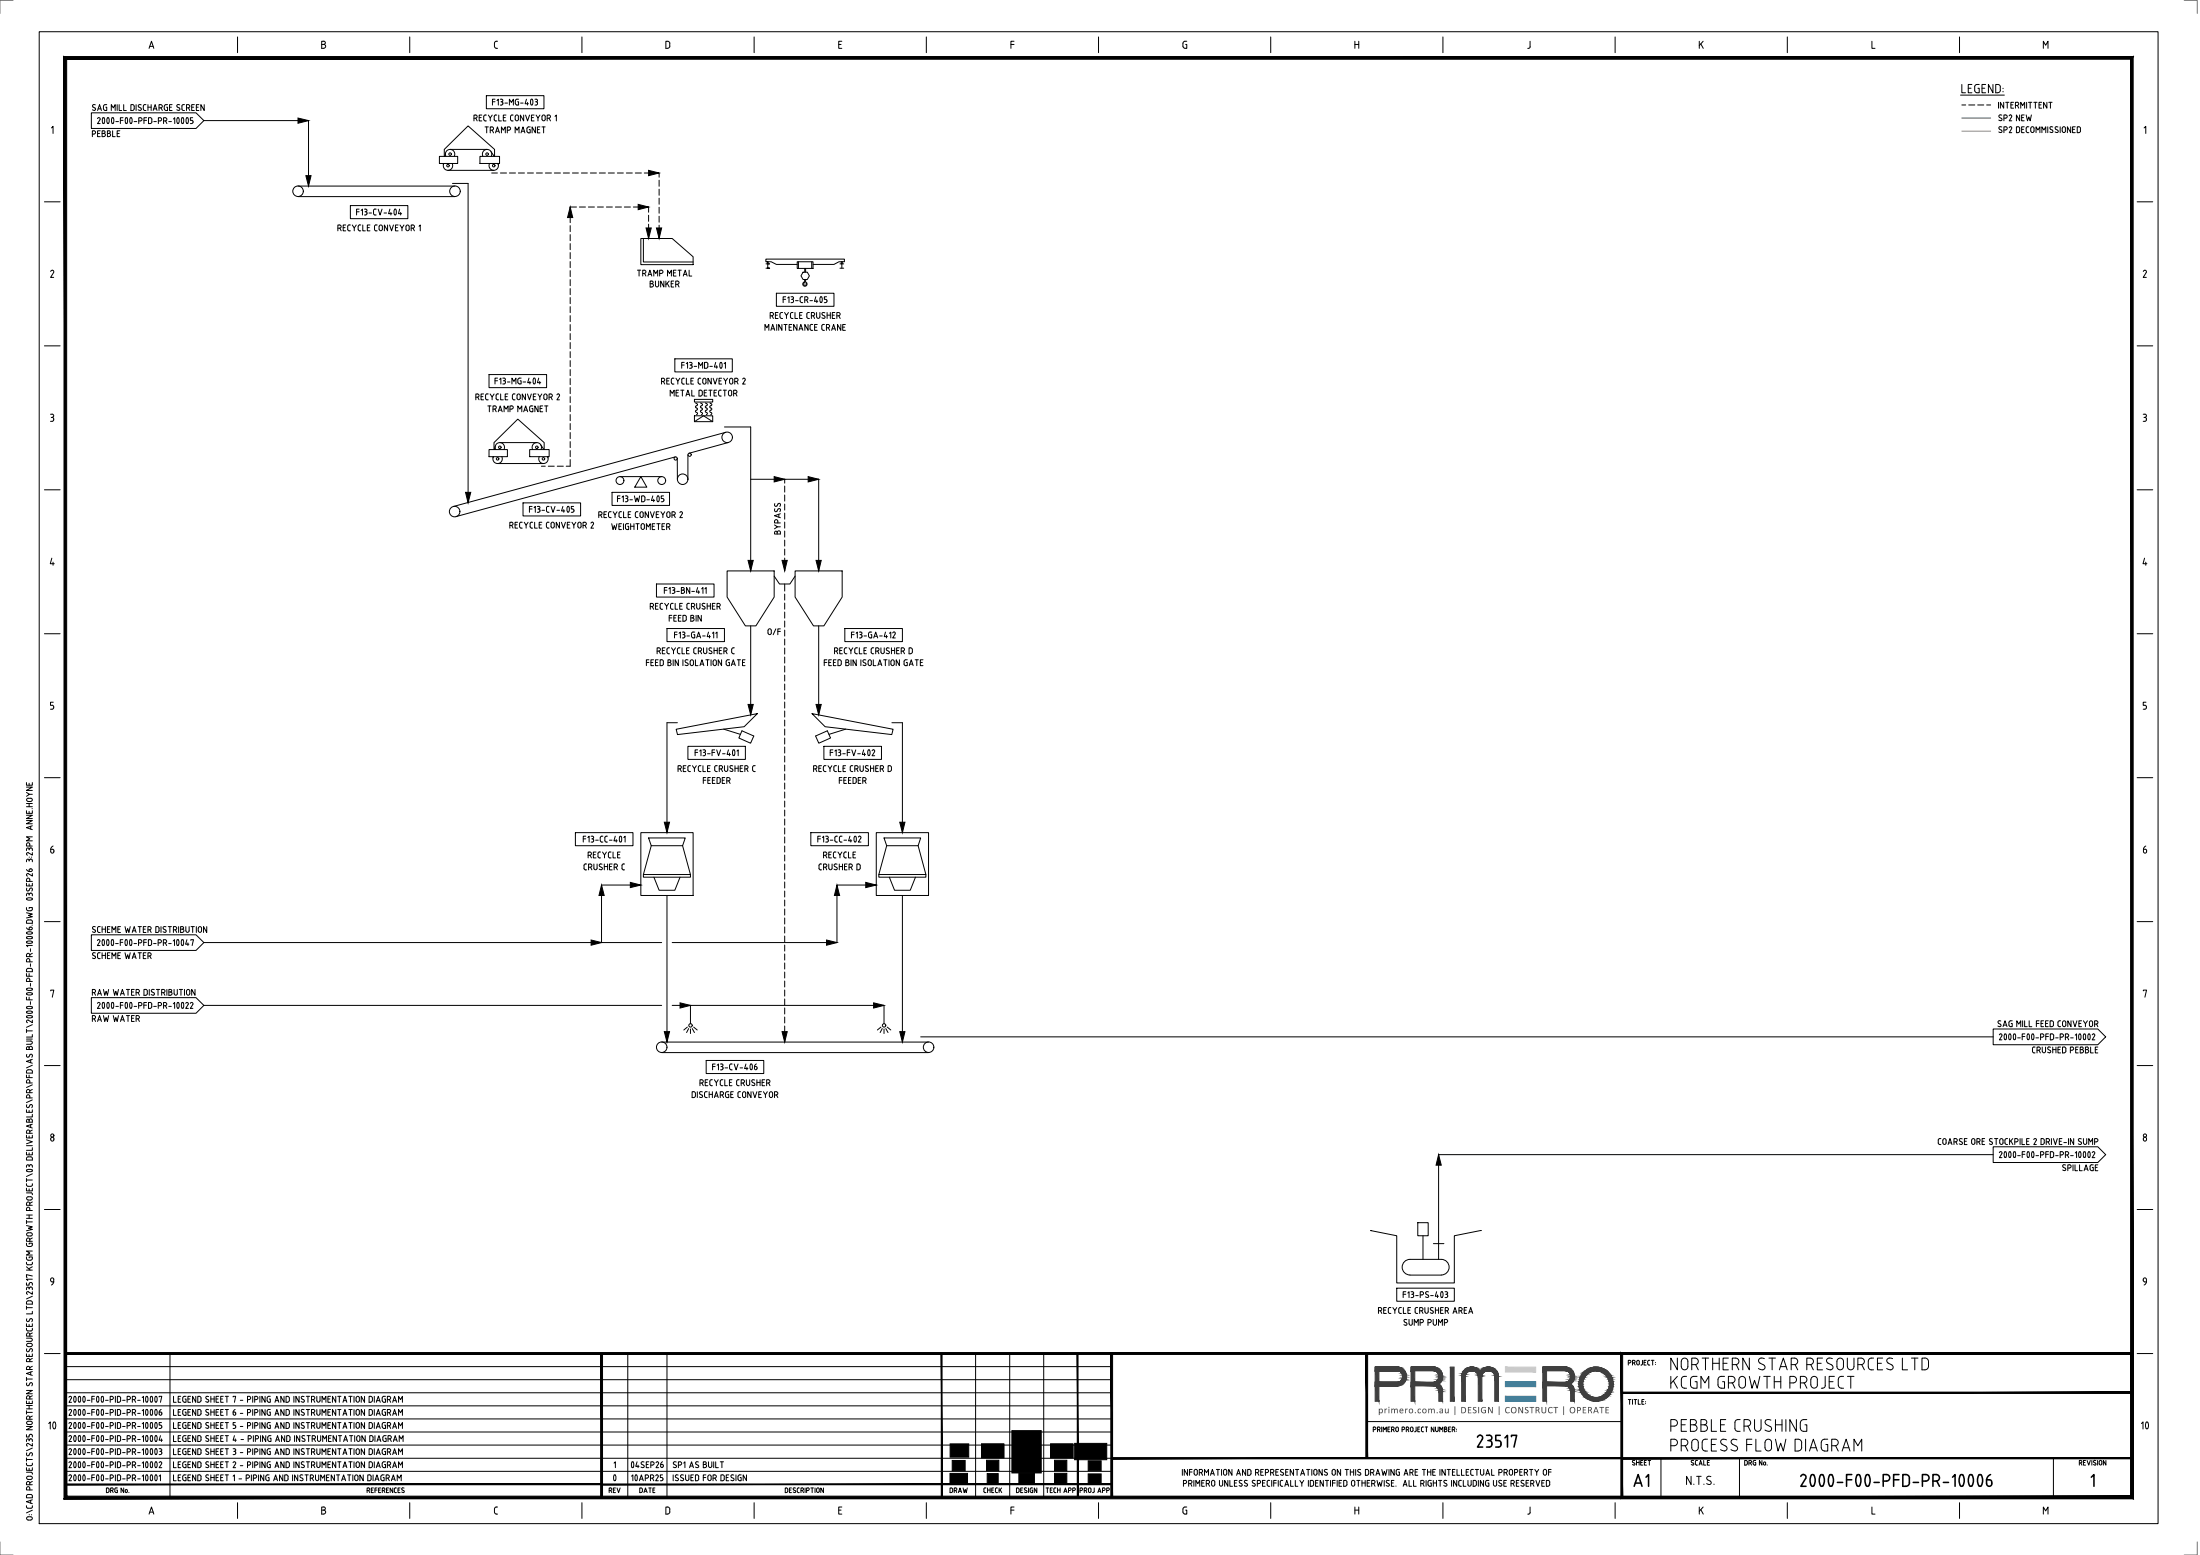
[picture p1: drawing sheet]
<svg xmlns="http://www.w3.org/2000/svg" width="841mm" height="594mm" viewBox="0 0 841 594" stroke-linecap="round" stroke-linejoin="round" font-family="sans-serif">
<g fill="none" stroke="#000" stroke-width=".38">
<path d="M15 12.1h810v570h-810zM185.9 36.5h22v5h-22zM749.5 36.3h16.7M34.9 43.1h40l3 3-3 3h-40zM77.9 46.1h40v25M168 59.7h7v2.8h-7zM169.8 59.7v-2.6l9.1-9 10.2 9v2.6M170.3 58.5l-.3 1.2M170.5 59.7a1.8 1.8 0 0 1 1.6-2.6 1.8 1.8 0 0 1 1.6 2.6M172 57.1h14.2M183.5 59.7h7.5v2.8h-7.5zM184.6 59.7a1.8 1.8 0 0 1 1.6-2.6 1.8 1.8 0 0 1 1.6 2.6"/>
<path d="M187.7 57.9l1.2 1.8M750 40.1h1.5M752.6 40.1h2.3M756 40.1h2.4M759.5 40.1h1.5M113.9 75.1h60M113.9 71.1h60M133.9 78.5h22v5h-22zM169.5 62.5v.4M169.7 62.4a1.8 1.8 0 0 0 1.6 2.7 1.8 1.8 0 0 0 1.5-2.7M171.2 65.1h17.5M173 70.1h5.9v122"/>
<path d="M187.2 62.4a1.8 1.8 0 0 0 1.5 2.7 1.8 1.8 0 0 0 1.6-2.7M188 66.1h2.2M190.4 62.5l.1 .4M191.3 66.1h2.3M194.7 66.1h2.4M198.2 66.1h2.3M201.6 66.1h2.3M205.1 66.1h2.2M208.5 66.1h2.3M211.9 66.1h2.3M215.3 66.1h2.4M218.8 66.1h2.3"/>
<path d="M220.4 79.1h-2.4v2.5M221.5 79.1h2.3M222.2 66.1h2.3M224.9 79.1h2.3M225.7 66.1h2.3M228.4 79.1h2.3M229.1 66.1h2.3M231.8 79.1h2.3M232.5 66.1h2.4M235.2 79.1h2.4M236 66.1h2.3M238.7 79.1h2.3"/>
<path d="M239.4 66.1h2.3M242.1 79.1h2.3M242.9 66.1h2.3M245.6 79.1h2.3v2M246.3 66.1h2.3M249.7 66.1h2.3v1.6M252 68.8v2.4M252 72.3v2.3M252 75.7v2.3M252 79.2v2.3M218 82.7v2.4M218 86.2v2.3"/>
<path d="M218 89.6v2.4M218 93.1v2.3M218 96.5v2.3M218 99.9v2.3M245 91.1h12l8 7v3h-20zM246 91.1v9h19M247.9 82.2v2.4M247.9 85.7v2.3M247.9 89.1v2M252 82.6v2.3M252 86v2.4M252 89.5v1.6"/>
<path d="M218 103.4v2.3M218 106.8v2.3M218 110.3v2.3M218 113.7v2.3M218 117.2v2.2M292.8 100.8h1.4h-.7v1.7h.7h-1.4M293.3 100h.4v.8h-.4zM296.8 112h22v5h-22zM304.8 100h6v2.5h-6zM304.8 101h-8l-2-1h-2v-1h30v1h-2.1l-1.9 1h-8M305.2 100v2.5M307 104h1.6l.8 1.4-.8 1.4h-1.6l-.8-1.4z"/>
<path d="M307.3 107.8a.83 .83 0 0 0-.3 1.2 .83 .83 0 0 0 1.2 .2 .83 .83 0 0 0 .1-1.2M307.6 102.5v1.5M307.6 107.2v-.4h.4v.6M307.7 107.2l-.4 .7M308 102.5v1.5M308 107.4l-.2 .4a.57 .57 0 0 0-.7 .5 .57 .57 0 0 0 .6 .6 .57 .57 0 0 0 .5-.7M308.4 108l-.2 .2M310.3 100v2.5M321.1 100.8h1.4M321.1 102.5h1.4M321.6 100h.4v.8h-.4zM321.8 100.8v1.7"/>
<path d="M218 120.6v2.3M218 124v2.3M218 127.4v2.4M218 130.9v2.3M218 134.3v2.3M218 137.8v2.3M258 137.1h22v5h-22zM186.9 143.1h22.1v5h-22.1zM218 141.2v2.3M218 144.6v2.4M218 148.1v2.3M218 151.5v2.3"/>
<path d="M218 155v2.2M218 158.4v2.3M265.5 158.8h7v2.3h-7zM265.5 152.6h7v1h-7zM266 153.9a.62 .62 0 0 1 .5 .5 .62 .62 0 0 1-.2 .6l-.4 .2v.4a.65 .65 0 0 1 .8 .7 .65 .65 0 0 1-.8 .6v.4l.4 .2M266.3 157.6l.4 .4-.4 .4M267.9 153.9a.62 .62 0 0 1 .5 .5 .62 .62 0 0 1-.2 .6l-.4 .2v.4a.65 .65 0 0 1 .8 .7 .65 .65 0 0 1-.8 .6v.4l.4 .2M268.2 157.6l.4 .4-.4 .4M269.7 153.9a.62 .62 0 0 1 .6 .5 .62 .62 0 0 1-.3 .6l-.3 .2v.4a.65 .65 0 0 1 .7 .7 .65 .65 0 0 1-.7 .6v.4l.3 .2M270 157.6l.4 .4-.4 .4M271.4 153.9a.62 .62 0 0 1 .6 .5 .62 .62 0 0 1-.3 .6l-.3 .2v.4a.65 .65 0 0 1 .7 .7 .65 .65 0 0 1-.7 .6v.4l.3 .2M271.7 157.6l.4 .4-.4 .4"/>
<path d="M186.9 171.8h7.1v2.7h-7.1zM188.6 174.5l-.1 .4M188.6 174.4a1.8 1.8 0 0 0 1.6 2.7 1.8 1.8 0 0 0 1.6-2.7M188.8 171.8v-2.7l9.2-9 10 9v2.7M189.3 170.5l-.3 1.3M189.5 171.7a1.8 1.8 0 0 1 1.6-2.6 1.8 1.8 0 0 1 1.6 2.6M190.2 177.1h17.5M191.1 169.1h14.1M202.5 171.8h7.4v2.7h-7.4zM203.6 171.7a1.8 1.8 0 0 1 1.6-2.6 1.8 1.8 0 0 1 1.6 2.6M206.2 174.4a1.8 1.8 0 0 0 1.6 2.7 1.8 1.8 0 0 0 1.5-2.7M206.7 169.9l1.2 1.9"/>
<path d="M207 178.1h1.4M209.4 174.5l.1 .4M209.6 178.1h2.3M213 178.1h2.3M218 175.6v2.5h-1.5M218 161.8v2.3M218 165.2v2.4M218 168.7v2.3M218 172.1v2.4M258.1 174.6l-83.8 22.8M258.9 175.1l.1 8M263 173.8v9.3"/>
<path d="M265.5 161.1l3.4-2.3 3.6 2.3M276.9 163.1h10.1v55M277.5 165.2l-104.2 28.3M278.5 169.1l-15.1 4.1M199.9 192.1h22.1v5h-22.1zM234 188.1h21.9v5h-21.9zM237 182.1h15.9M245 182.1l2.3 4h-4.6zM287 183.1h26v35M300 183.1v1.5M300 185.7v2.3M300 189.1v2.3"/>
<path d="M300 192.6v2.3M300 196v2.3M300 199.4v2.4M278 218.1h18v10l-7 11h-4.1l-6.9-11zM300 202.9v2.3M300 206.3v2.3M300 209.8v2.3M300 213.2v2.3M300 216.6v1.5M304 218.1h17.9v10l-6.9 11h-4l-7-11zM251 223.1h22v5h-22zM287 239.1v34"/>
<path d="M296 220.1l2 3h4l2-3M300 223.1v2.7M300 227v2.2M300 230.4v2.3M300 233.8v2.3M300 237.3v2.3M313 239.1v34M255 240.1h21.9v5h-21.9zM300 240.7v2.3M300 244.2v2.2M300 247.6v2.3M300 251v2.3"/>
<path d="M300 254.4v2.4M300 257.9v2.3M323 240.1h22v5h-22zM258.5 278.6l31-6-5 5-25.5 3zM259 276.1h-4v42M276.6 278.6l6.4 2M283.6 279.2l4.6 2-1.3 2.7-4.5-1.9zM300 261.3v2.3M300 264.8v2.3M300 268.2v2.3M300 271.6v2.4M300 275.1v2.3"/>
<path d="M300 278.5v2.4M310.4 272.6l31 6-.5 2-25.5-3zM323.3 278.6l-6.4 2M341 276.1h4v42M263 285.1h21.9v5h-21.9zM300 282v2.3M300 285.4v2.3M300 288.9v2.2M300 292.3v2.3M300 295.7v2.3M300 299.1v2.4M311.8 281.2l4.5-2 1.2 2.8-4.5 1.9z"/>
<path d="M315 285.1h22v5h-22zM220 318.1h22v5h-22zM245 318.1h20v24h-20zM300 302.6v2.3M300 306v2.3M300 309.5v2.3M300 312.9v2.3M300 316.3v2.4M300 319.8v2.3M310 318.1h22v5h-22zM335 318.1h20v24h-20zM245 338.1h-15v22"/>
<path d="M246 334.1v1h17.9v-1M247.9 320.1h14.1l-1.1 3h-11.9zM249 323.1l-3 11h17.9l-3-11M250 335.1l2 5h6l2-5M300 323.2v2.3M300 326.7v2.2M300 330.1v2.3M300 333.5v2.3M300 336.9v2.4M335 338.1h-15v22h-63M336 334.1v1h17.9v-1M337.9 320.1h14.1l-1 3h-12z"/>
<path d="M339 323.1l-3 11h17.9l-2.9-11M340 335.1l2 5h6l2-5M34.9 357.1h40l3 3-3 3h-40zM255 342.1v56M300 340.4v2.3M300 343.8v2.3M300 347.3v2.3M300 350.7v2.3M300 354.1v2.4M300 357.6v2.3M345 342.1v56M77.9 360.1h175"/>
<path d="M300 361v2.4M300 364.5v2.3M300 367.9v2.3M300 371.4v2.2M300 374.8v2.3M300 378.2v2.3M34.9 381.1h40l3 3-3 3h-40zM77.9 384.1h175M252.9 398.1h102.1M257 384.1h80.9v7M262.8 392.4l-1.4 1.1M263.3 393l-.8 1.5"/>
<path d="M263.9 384.1v7M263.9 393.1v1.8M264.6 393l.9 1.5M265.2 392.4l1.3 1.1M300 381.6v2.4M300 385.1v2.3M300 388.5v2.3M300 392v2.3M300 395.4v2.7M336.8 392.4l-1.4 1.1M337.3 393l-.8 1.5M337.9 393.1v1.8"/>
<path d="M338.6 393l.9 1.5M339.2 392.4l1.3 1.1M352 396.1h410M762 393.1h40l3 3-3 3h-40zM252.9 402.1h102.1M270 405.1h22v5h-22zM762 438.1h40l3 3-3 3h-40zM762 441.1h-212v40M524 470.1l10 2v18h22v-18l10-2M542 467.1h4v5h-4zM544 472.1v9M548 475.1h4"/>
<path d="M534 492.1h22v5h-22zM537.1 481.8l1.9-.7h12a3 3 0 0 1 3 3 3 3 0 0 1-3 3h-12a2.98 2.98 0 0 1-2.8-2 2.98 2.98 0 0 1 .9-3.3z"/>
<circle cx="172.1" cy="58.9" r=".49"/>
<circle cx="186.2" cy="58.9" r=".49"/>
<circle cx="113.9" cy="73.1" r="2.01"/>
<circle cx="171.3" cy="63.3" r=".49"/>
<circle cx="173.9" cy="73.1" r="2.01"/>
<circle cx="188.7" cy="63.3" r=".49"/>
<circle cx="190.2" cy="175.3" r=".49"/>
<circle cx="191.1" cy="170.9" r=".49"/>
<circle cx="205.2" cy="170.9" r=".49"/>
<circle cx="207.8" cy="175.3" r=".49"/>
<circle cx="258.3" cy="175.2" r=".61"/>
<circle cx="263.6" cy="173.7" r=".61"/>
<circle cx="278" cy="167.1" r="2.01"/>
<circle cx="173.8" cy="195.4" r="2.01"/>
<circle cx="237" cy="183.6" r="1.5"/>
<circle cx="253" cy="183.6" r="1.5"/>
<circle cx="261" cy="183.1" r="2.01"/>
<circle cx="264" cy="391.7" r=".66"/>
<circle cx="338" cy="391.7" r=".66"/>
<circle cx="253" cy="400.1" r="2.01"/>
<circle cx="355" cy="400.1" r="2.01"/>
</g>
<g fill="#000" stroke="#000" stroke-width=".38">
<path d="M113.9 45.1l4 1-4 1zM116.9 67.1h2l-1 4zM218 79.1l.9 4h-1.9zM244 78.1l3.9 1-3.9 1zM247.9 65.1l4.1 1-4.1 1zM247 87.1h2l-1.1 4zM251 87.1h1.9l-.9 4zM178 188.1h2l-1.1 4zM296 182.1l4 1-4 1zM308.9 182.1l4.1 1-4.1 1zM286 214.1h2l-1 4zM299 214.1h1.9l-.9 4z"/>
<path d="M312 214.1h1.9l-.9 4zM286 269.1h2l-1 4zM312 269.1h1.9l-.9 4zM254 314.1h1.9l-.9 4zM344 314.1h1.9l-.9 4zM230 338.1l1 4h-2zM241 337.1l4 1-4 1zM320 338.1l1 4h-2zM331 337.1l4 1-4 1zM226 359.1l4 1-4 1zM316 359.1l4 1-4 1zM254 394.1h1.9l-.9 4z"/>
<path d="M260 383.1l3.9 1-3.9 1zM299 394.1h1.9l-.9 4zM334 383.1l3.9 1-3.9 1zM344 394.1h1.9l-.9 4zM550 441.1l1 4h-2z"/>
</g>
<g fill="#000">
<circle cx="524" cy="470.1" r=".19"/>
<circle cx="566" cy="470.1" r=".19"/>
</g>
<path d="M750 45.1h11" fill="none" stroke="#00954a" stroke-width=".38"/>
<path d="M750 50.1h11" fill="none" stroke="#ff7f00" stroke-width=".38"/>
<g fill="#3f3f3f" stroke="#3f3f3f" stroke-width=".38">
<path d="M568.5 522.3h1z"/>
<path d="M609.1 522.4h2.1z"/>
<path d="M608.1 535.1h4l-.9 .2z"/>
<path d="M525.7 522.3h9.2zM525.7 522.3h9.2z"/>
<path d="M525.7 522.3l9.8 .2zM525.7 522.3l9.8 .2z"/>
<path d="M525.7 522.5l10.4 .3-.6-.3zM525.7 522.5l10.4 .3h-10.4z"/>
<path d="M525.7 522.8l10.9 .4-.5-.4zM525.7 522.8l10.9 .4h-10.9z"/>
<path d="M525.7 523.2l11.3 .5-.4-.5zM525.7 523.2l11.3 .5h-11.3z"/>
<path d="M525.7 523.7h11.3zM525.7 523.7h11.3z"/>
<path d="M534.3 523.7h2.7zM534.3 523.7h2.7z"/>
<path d="M534.6 523.7l2.4 .1zM534.6 523.7l2.4 .1z"/>
<path d="M535 523.8l2.2 .2zM535 523.8l2.2 .2z"/>
<path d="M535.3 524l2 .3-.1-.3zM535.3 524l2 .3h-1.7zM535.6 524.3h1.7zM535.6 524.3h1.7z"/>
<path d="M535.6 524.3l1.8 .3-.1-.3zM535.6 524.3l1.8 .3h-1.6z"/>
<path d="M535.8 524.6l1.7 .3-.1-.3zM535.8 524.6l1.7 .3h-1.5z"/>
<path d="M536 524.9h1.5zM536 524.9h1.5z"/>
<path d="M536 524.9l1.6 .4-.1-.4zM536 524.9l1.6 .4h-1.4z"/>
<path d="M536.2 525.3l1.4 .2v-.2zM536.2 525.3l1.4 .2h-1.4z"/>
<path d="M536.2 525.5l1.4 .2zM536.2 525.5l1.4 .2z"/>
<path d="M536.2 525.7l1.4 .3v-.3zM536.2 525.7l1.4 .3h-1.4z"/>
<path d="M536.2 526l1.4 .2zM536.2 526l1.4 .2z"/>
<path d="M536.2 526.2l1.4 .3v-.3zM536.2 526.2l1.4 .3h-1.4z"/>
<path d="M536.2 526.5l1.3 .4 .1-.4zM536.2 526.5l1.3 .4h-1.5zM536 526.9h1.5zM536 526.9h1.5z"/>
<path d="M536 526.9l1.4 .3 .1-.3zM536 526.9l1.4 .3h-1.6z"/>
<path d="M535.8 527.2l1.5 .3 .1-.3zM535.8 527.2l1.5 .3h-1.7zM535.6 527.5h1.7zM535.6 527.5h1.7z"/>
<path d="M535.6 527.5l1.6 .2 .1-.2zM535.3 527.7l.3-.2 1.6 .2z"/>
<path d="M535.3 527.7l1.7 .2 .2-.2zM535 527.9l.3-.2 1.7 .2z"/>
<path d="M535 527.9h2zM534.6 528h2.4z"/>
<path d="M534.6 528h2.4zM534.3 528h2.7z"/>
<path d="M525.7 523.7l1.4 4.3v-4.3zM525.7 523.7l1.4 4.3h-1.4z"/>
<path d="M525.7 528h11.3zM525.7 528h11.3z"/>
<path d="M525.7 528l10.9 .5 .4-.5zM525.7 528l10.9 .5h-10.9z"/>
<path d="M525.7 528.5l10.4 .4 .5-.4zM525.7 528.5l10.4 .4h-10.4z"/>
<path d="M525.7 528.9l9.8 .3 .6-.3zM525.7 528.9l9.8 .3h-9.8z"/>
<path d="M525.7 529.2h9.8zM525.7 529.2l9.2 .2z"/>
<path d="M525.7 529.4h9.2zM525.7 529.4l8.6 .1z"/>
<path d="M525.7 529.5l1.4 5.9v-5.9zM525.7 529.5l1.4 5.9h-1.4z"/>
<path d="M539.4 522.3h9.4zM539.4 522.3h9.4z"/>
<path d="M539.4 522.3l10 .2-.6-.2zM539.4 522.3l10 .2h-10z"/>
<path d="M539.4 522.5l10.6 .3-.6-.3zM539.4 522.5l10.6 .3h-10.6z"/>
<path d="M539.4 522.8l11.1 .5-.5-.5zM539.4 522.8l11.1 .5h-11.1z"/>
<path d="M539.4 523.3l11.4 .4-.3-.4zM539.4 523.3l11.4 .4h-11.4z"/>
<path d="M548.1 523.7h2.7zM548.1 523.7h2.7z"/>
<path d="M548.5 523.7l2.4 .1zM548.5 523.7l2.4 .1z"/>
<path d="M548.7 523.8h2.2zM548.7 523.8h2.2z"/>
<path d="M548.8 523.8l2.2 .2zM548.8 523.8l2.2 .2z"/>
<path d="M549.1 524l2 .3-.1-.3zM549.1 524l2 .3h-1.7z"/>
<path d="M549.4 524.3l1.8 .1zM549.4 524.3l1.8 .1z"/>
<path d="M549.5 524.4l1.7 .2zM549.5 524.4l1.7 .2z"/>
<path d="M549.7 524.6l1.6 .3-.1-.3zM549.7 524.6l1.6 .3h-1.5z"/>
<path d="M549.8 524.9l1.6 .2zM549.8 524.9l1.6 .2z"/>
<path d="M549.9 525.1l1.5 .2v-.2zM549.9 525.1l1.5 .2h-1.4z"/>
<path d="M550 525.3l1.5 .4-.1-.4zM550 525.3l1.5 .4h-1.5z"/>
<path d="M550 525.7l1.5 .1zM550 525.7l1.5 .1z"/>
<path d="M550 525.8l1.4 .2 .1-.2zM550 525.8l1.4 .2h-1.4z"/>
<path d="M550 526l1.4 .4v-.4zM550 526l1.4 .4h-1.4z"/>
<path d="M550 526.4l1.4 .1zM550 526.4l1.4 .1z"/>
<path d="M550 526.5l1.3 .4 .1-.4zM550 526.5l1.3 .4h-1.5z"/>
<path d="M549.8 526.9l1.5 .2v-.2zM549.8 526.9l1.5 .2h-1.6z"/>
<path d="M549.7 527.1h1.6zM549.7 527.1l1.5 .1z"/>
<path d="M549.7 527.2l1.4 .3 .1-.3zM549.7 527.2l1.4 .3h-1.7z"/>
<path d="M549.4 527.5l1.6 .2 .1-.2zM549.1 527.7l.3-.2 1.6 .2z"/>
<path d="M549.1 527.7h1.9zM549.1 527.7h1.9z"/>
<path d="M549.1 527.7h1.9zM548.8 527.9h2.1z"/>
<path d="M548.8 527.9h2.1zM548.5 528h2.3z"/>
<path d="M548.5 528h2.3zM548.1 528h2.7z"/>
<path d="M539.4 523.7l1.5 4.3v-4.3zM539.4 523.7l1.5 4.3h-1.5z"/>
<path d="M539.4 528l11.2 .3 .2-.3zM539.4 528l11.2 .3h-11.2z"/>
<path d="M539.4 528.3l10.7 .5 .5-.5zM539.4 528.3l10.7 .5h-10.7z"/>
<path d="M539.4 528.8l11.2 .4-.5-.4zM539.4 528.8l11.2 .4h-11.2z"/>
<path d="M539.4 529.2l11.4 .3-.2-.3zM539.4 529.2l11.4 .3h-11.4z"/>
<path d="M548.1 529.5h2.7zM548.1 529.5h2.7z"/>
<path d="M548.4 529.5l2.5 .1zM548.4 529.5l2.5 .1z"/>
<path d="M548.8 529.6l2.2 .1zM548.8 529.6l2.2 .1z"/>
<path d="M549 529.7l2 .1zM549 529.7l2 .1z"/>
<path d="M549.1 529.8l2 .2-.1-.2zM549.1 529.8l2 .2z"/>
<path d="M549.4 530l1.8 .2-.1-.2zM549.4 530l1.8 .2h-1.6z"/>
<path d="M549.6 530.2l1.6 .1zM549.6 530.2l1.6 .1z"/>
<path d="M549.7 530.3l1.6 .2-.1-.2zM549.7 530.3l1.6 .2h-1.5z"/>
<path d="M549.8 530.5l1.6 .4-.1-.4zM549.8 530.5l1.6 .4h-1.5z"/>
<path d="M549.9 530.9l1.5 .1zM549.9 530.9l1.5 .1z"/>
<path d="M550 531l1.4 .3v-.3zM550 531l1.4 .3h-1.4z"/>
<path d="M550 531.3l1.5 .3-.1-.3zM550 531.3l1.5 .3h-1.5z"/>
<path d="M550 531.6l1.5 3.8v-3.8zM550 531.6l1.5 3.8h-1.5z"/>
<path d="M539.4 529.5l1.5 5.9v-5.9zM539.4 529.5l1.5 5.9h-1.5z"/>
<path d="M554.4 522.3l1.5 13.1v-13.1zM554.4 522.3l1.5 13.1h-1.5z"/>
<path d="M562.7 522.3h.4zM562.1 522.3h1z"/>
<path d="M562.1 522.3h1.2zM562 522.3h1.3z"/>
<path d="M568.5 522.3h1.1zM568.3 522.3h1.3z"/>
<path d="M562 522.3l1.7 .1zM561.6 522.4h2.1z"/>
<path d="M568.3 522.3l1.8 .1zM567.9 522.4h2.2z"/>
<path d="M567.9 522.4h2.3zM567.7 522.4h2.5z"/>
<path d="M561.6 522.4h2.3zM561.4 522.4h2.5z"/>
<path d="M561.4 522.4l2.9 .2zM561 522.6h3.3z"/>
<path d="M567.7 522.4l2.9 .2zM567.4 522.6h3.2z"/>
<path d="M567.4 522.6l3.3 .1zM567.2 522.7h3.5z"/>
<path d="M561 522.6l3.4 .1zM560.9 522.7h3.5z"/>
<path d="M567.2 522.7l4 .2zM566.8 522.9l.4-.2 4 .2z"/>
<path d="M560.9 522.7l3.9 .2zM560.5 522.9l.4-.2 3.9 .2z"/>
<path d="M566.8 522.9l4.4 .1zM566.7 523h4.5z"/>
<path d="M560.5 522.9l4.4 .1zM560.5 522.9l4.4 .1z"/>
<path d="M560.4 523l4.9 .3-.4-.3zM560 523.3l.4-.3 4.9 .3z"/>
<path d="M566.7 523l4.9 .3-.4-.3zM566.3 523.3l.4-.3 4.9 .3z"/>
<path d="M566.3 523.3h5.4zM566.2 523.3h5.5z"/>
<path d="M560 523.3h5.4zM560 523.3h5.4z"/>
<path d="M566.2 523.3l5.9 .4-.4-.4zM566.2 523.3l5.9 .4h-6.2z"/>
<path d="M559.9 523.3l5.8 .4-.3-.4zM559.9 523.3l5.8 .4h-6.1z"/>
<path d="M565.9 523.7h6.2zM565.9 523.7h6.2z"/>
<path d="M559.6 523.7h6.1zM559.6 523.7h6.1z"/>
<path d="M569.2 523.7l2.9 .1zM569.2 523.7l2.9 .1z"/>
<path d="M565.9 523.7h2.8zM565.9 523.7l2.4 .1z"/>
<path d="M562.9 523.7l2.9 .1zM562.9 523.7l2.9 .1z"/>
<path d="M559.6 523.7h2.8zM559.5 523.8h2.5z"/>
<path d="M565.8 523.8h2.5zM565.8 523.8h2.5z"/>
<path d="M563.3 523.8h2.5zM563.3 523.8h2.5z"/>
<path d="M569.6 523.8l2.6 .1zM569.6 523.8l2.6 .1z"/>
<path d="M563.3 523.8h5zM563.3 523.8l4.6 .1z"/>
<path d="M559.5 523.8h2.5zM559.5 523.8l2.1 .1z"/>
<path d="M570.1 523.9l2.3 .2-.2-.2zM570.1 523.9l2.3 .2z"/>
<path d="M563.8 523.9l3.7 .2 .4-.2zM563.8 523.9l3.7 .2z"/>
<path d="M559.4 523.9l1.8 .2 .4-.2zM559.4 523.9l1.8 .2h-2z"/>
<path d="M570.4 524.1h2zM570.4 524.1h2z"/>
<path d="M559.2 524.1h1.9zM559.2 524.1h2z"/>
<path d="M570.5 524.1l2 .3-.1-.3zM570.5 524.1l2 .3h-1.7z"/>
<path d="M564.1 524.1l3.1 .3 .3-.3zM564.1 524.1l3.1 .3h-2.7z"/>
<path d="M559.2 524.1l1.6 .3 .3-.3zM559.2 524.1l1.6 .3h-1.7z"/>
<path d="M559.1 524.4l1.5 .3 .2-.3zM559.1 524.4l1.5 .3h-1.6z"/>
<path d="M570.8 524.4l1.8 .3-.1-.3zM570.8 524.4l1.8 .3h-1.6z"/>
<path d="M571 524.7h1.6zM571 524.7h1.6z"/>
<path d="M564.5 524.4l2.4 .3 .3-.3zM564.5 524.4l2.4 .3h-2.2z"/>
<path d="M559 524.7h1.6zM559 524.7h1.6z"/>
<path d="M571 524.7l1.8 .4-.2-.4zM571 524.7l1.8 .4h-1.6z"/>
<path d="M564.7 524.7l2 .4 .2-.4zM564.7 524.7l2 .4h-1.8z"/>
<path d="M559 524.7l1.4 .4 .2-.4zM559 524.7l1.4 .4h-1.5z"/>
<path d="M571.2 525.1l1.6 .2v-.2zM571.2 525.1l1.6 .2h-1.5z"/>
<path d="M558.9 525.1l1.4 .2 .1-.2zM558.9 525.1l1.4 .2h-1.5z"/>
<path d="M571.3 525.3l1.5 .2v-.2zM571.3 525.3l1.5 .2h-1.4z"/>
<path d="M564.9 525.1l1.6 .4 .2-.4zM564.9 525.1l1.6 .4h-1.4z"/>
<path d="M558.8 525.3l1.4 .2 .1-.2zM558.8 525.3l1.4 .2h-1.4z"/>
<path d="M571.4 525.5l1.5 .4-.1-.4zM571.4 525.5l1.5 .4h-1.5z"/>
<path d="M565.1 525.5l1.4 .4v-.4zM565.1 525.5l1.4 .4h-1.4z"/>
<path d="M558.8 525.5l1.4 .4v-.4zM558.8 525.5l1.4 .4h-1.4z"/>
<path d="M571.4 525.9l1.5 9.5v-9.5zM571.4 525.9l1.5 9.5h-1.5z"/>
<path d="M565.1 525.9l1.4 9.5v-9.5zM565.1 525.9l1.4 9.5h-1.4z"/>
<path d="M558.8 525.9l1.4 9.5v-9.5zM558.8 525.9l1.4 9.5h-1.4z"/>
<path d="M609.1 522.4l3 .2zM608.1 522.6l1-.2 3 .2z"/>
<path d="M608.1 522.6l5 .4-1-.4zM607.1 523l1-.4 5 .4z"/>
<path d="M607.1 523l6.9 .5-.9-.5zM606.3 523.5l.8-.5 6.9 .5z"/>
<path d="M606.3 523.5l7.9 .2-.2-.2zM606.3 523.5l7.9 .2h-8.1z"/>
<path d="M610.2 523.7l4.1 .1zM610.2 523.7l4.1 .1z"/>
<path d="M606.1 523.7h4.1zM606 523.8h3.3z"/>
<path d="M611 523.8l3.6 .2-.3-.2zM611 523.8l3.6 .2h-2.7z"/>
<path d="M606 523.8l2.4 .2 .9-.2zM606 523.8l2.4 .2h-2.7z"/>
<path d="M611.9 524l2.9 .2zM611.9 524l2.9 .2z"/>
<path d="M605.7 524h2.7zM605.5 524.2h2.5z"/>
<path d="M612.3 524.2l2.6 .2-.1-.2zM612.3 524.2l2.6 .2z"/>
<path d="M605.5 524.2l2.1 .2 .4-.2zM605.5 524.2l2.1 .2h-2.3z"/>
<path d="M612.7 524.4l2.7 .5-.5-.5zM612.7 524.4l2.7 .5h-2z"/>
<path d="M605.3 524.4l1.5 .5 .8-.5zM605.3 524.4l1.5 .5h-1.9z"/>
<path d="M613.4 524.9h2zM613.4 524.9h2z"/>
<path d="M604.9 524.9h1.9zM604.8 524.9h2z"/>
<path d="M613.5 524.9l2.3 .6-.4-.6zM613.5 524.9l2.3 .6h-1.8z"/>
<path d="M604.8 524.9l1.4 .6 .6-.6zM604.8 524.9l1.4 .6h-1.7z"/>
<path d="M614 525.5l1.9 .3-.1-.3zM614 525.5l1.9 .3h-1.6z"/>
<path d="M604.5 525.5l1.5 .3 .2-.3zM604.5 525.5l1.5 .3h-1.7z"/>
<path d="M614.3 525.8l1.8 .5-.2-.5zM614.3 525.8l1.8 .5h-1.5z"/>
<path d="M604.3 525.8l1.4 .5 .3-.5zM604.3 525.8l1.4 .5h-1.6z"/>
<path d="M614.6 526.3l1.8 .5-.3-.5zM614.6 526.3l1.8 .5h-1.6z"/>
<path d="M604.1 526.3l1.4 .5 .2-.5zM604.1 526.3l1.4 .5h-1.6z"/>
<path d="M614.8 526.8l1.6 .3v-.3zM614.8 526.8l1.6 .3h-1.5z"/>
<path d="M603.9 526.8l1.4 .3 .2-.3zM603.9 526.8l1.4 .3h-1.5z"/>
<path d="M614.9 527.1l1.7 .7-.2-.7zM614.9 527.1l1.7 .7h-1.5z"/>
<path d="M603.8 527.1l1.3 .7 .2-.7zM603.8 527.1l1.3 .7h-1.4z"/>
<path d="M615.1 527.8l1.5 .1zM615.1 527.8l1.5 .1z"/>
<path d="M603.7 527.8h1.4zM603.7 527.8l1.4 .1z"/>
<path d="M615.2 527.9l1.5 .9-.1-.9zM615.2 527.9l1.5 .9h-1.5z"/>
<path d="M603.6 527.9l1.4 .9 .1-.9zM603.6 527.9l1.4 .9h-1.4z"/>
<path d="M615.2 528.8l1.4 .9 .1-.9zM615.2 528.8l1.4 .9h-1.4z"/>
<path d="M603.6 528.8l1.5 .9-.1-.9zM603.6 528.8l1.5 .9h-1.5z"/>
<path d="M615.2 529.7h1.4zM615.2 529.7l1.4 .2z"/>
<path d="M603.6 529.7l1.5 .2zM603.6 529.7l1.5 .2z"/>
<path d="M615.1 529.9l1.3 .7 .2-.7zM615.1 529.9l1.3 .7h-1.5z"/>
<path d="M603.7 529.9l1.6 .7-.2-.7zM603.7 529.9l1.6 .7h-1.5z"/>
<path d="M614.9 530.6l1.5 .2v-.2zM614.9 530.6l1.5 .2h-1.6z"/>
<path d="M603.8 530.6l1.7 .2-.2-.2zM603.8 530.6l1.7 .2h-1.6z"/>
<path d="M614.8 530.8l1.3 .6 .3-.6zM614.8 530.8l1.3 .6h-1.5z"/>
<path d="M603.9 530.8l1.8 .6-.2-.6zM603.9 530.8l1.8 .6h-1.6z"/>
<path d="M614.6 531.4l1.3 .4 .2-.4zM614.6 531.4l1.3 .4h-1.6z"/>
<path d="M604.1 531.4l1.9 .4-.3-.4zM604.1 531.4l1.9 .4h-1.7z"/>
<path d="M614.3 531.8l1.5 .3 .1-.3zM614.3 531.8l1.5 .3h-1.8z"/>
<path d="M604.3 531.8l1.9 .3-.2-.3zM604.3 531.8l1.9 .3h-1.7z"/>
<path d="M614 532.1l1.4 .6 .4-.6zM613.5 532.7l.5-.6 1.4 .6z"/>
<path d="M604.5 532.1l2.3 .6-.6-.6zM604.5 532.1l2.3 .6h-2z"/>
<path d="M613.5 532.7h1.9zM613.5 532.7h1.9z"/>
<path d="M604.8 532.7h2zM604.8 532.7h2z"/>
<path d="M613.4 532.7l1.5 .5 .5-.5zM612.7 533.2l.7-.5 1.5 .5z"/>
<path d="M604.9 532.7l2.7 .5-.8-.5zM604.9 532.7l2.7 .5h-2.3z"/>
<path d="M612.7 533.2l2.1 .3 .1-.3zM612.3 533.5l.4-.3 2.1 .3z"/>
<path d="M605.3 533.2l2.7 .3zM605.3 533.2l2.7 .3h-2.5z"/>
<path d="M612.3 533.5h2.5zM611.9 533.6h2.7z"/>
<path d="M605.5 533.5l2.9 .1zM605.5 533.5l2.9 .1z"/>
<path d="M611.9 533.6l2.4 .3 .3-.3zM611 533.9l.9-.3 2.4 .3z"/>
<path d="M605.7 533.6l3.6 .3zM605.7 533.6l3.6 .3h-3.3z"/>
<path d="M611 533.9h3.3zM610.2 533.9h4z"/>
<path d="M606 533.9h4.2zM606 533.9h4.2z"/>
<path d="M606.1 533.9l7.9 .2 .2-.2zM606.1 533.9l7.9 .2h-7.7z"/>
<path d="M606.3 534.1l6.8 .5 .9-.5zM606.3 534.1l6.8 .5h-6z"/>
<path d="M607.1 534.6l5 .5 1-.5zM607.1 534.6l5 .5h-4z"/>
<path d="M608.1 535.1l3.1 .2zM609.1 535.3h2.1z"/>
<path d="M589.8 522.3h9.3zM589.8 522.3h9.3z"/>
<path d="M589.8 522.3l9.9 .2-.6-.2zM589.8 522.3l9.9 .2h-9.9z"/>
<path d="M589.8 522.5l10.5 .3-.6-.3zM589.8 522.5l10.5 .3h-10.5z"/>
<path d="M589.8 522.8l11 .5-.5-.5zM589.8 522.8l11 .5h-11z"/>
<path d="M589.8 523.3l11.4 .4-.4-.4zM589.8 523.3l11.4 .4h-11.4z"/>
<path d="M598.5 523.7h2.7zM598.5 523.7h2.7z"/>
<path d="M598.8 523.7l2.5 .1zM598.8 523.7l2.5 .1z"/>
<path d="M599.1 523.8h2.2zM599.1 523.8h2.2z"/>
<path d="M599.2 523.8l2.1 .2zM599.2 523.8l2.1 .2z"/>
<path d="M599.5 524l2 .3-.2-.3zM599.5 524l2 .3h-1.7z"/>
<path d="M599.8 524.3l1.8 .1zM599.8 524.3l1.8 .1z"/>
<path d="M599.9 524.4l1.7 .2zM599.9 524.4l1.7 .2z"/>
<path d="M600 524.6l1.7 .3-.1-.3zM600 524.6l1.7 .3h-1.5z"/>
<path d="M600.2 524.9l1.6 .2zM600.2 524.9l1.6 .2z"/>
<path d="M600.3 525.1l1.5 .2v-.2zM600.3 525.1l1.5 .2h-1.5z"/>
<path d="M600.3 525.3l1.6 .4-.1-.4zM600.3 525.3l1.6 .4h-1.5z"/>
<path d="M600.4 525.7l1.5 .1zM600.4 525.7l1.5 .1z"/>
<path d="M600.4 525.8l1.5 .2v-.2zM600.4 525.8l1.5 .2h-1.5z"/>
<path d="M600.4 526l1.4 .4 .1-.4zM600.4 526l1.4 .4h-1.4z"/>
<path d="M600.4 526.4l1.4 .1zM600.4 526.4l1.4 .1z"/>
<path d="M600.3 526.5l1.4 .4 .1-.4zM600.3 526.5l1.4 .4h-1.5z"/>
<path d="M600.2 526.9l1.4 .2 .1-.2zM600.2 526.9l1.4 .2h-1.5z"/>
<path d="M600.1 527.1h1.5zM600.1 527.1l1.5 .1z"/>
<path d="M600 527.2l1.5 .3 .1-.3zM600 527.2l1.5 .3h-1.7z"/>
<path d="M599.8 527.5l1.6 .2 .1-.2zM599.5 527.7l.3-.2 1.6 .2z"/>
<path d="M599.5 527.7h1.9zM599.5 527.7h1.9z"/>
<path d="M599.5 527.7h1.9zM599.2 527.9h2.1z"/>
<path d="M599.2 527.9h2.1zM598.8 528h2.4z"/>
<path d="M598.8 528h2.4zM598.5 528h2.7z"/>
<path d="M589.8 523.7l1.4 4.3v-4.3zM589.8 523.7l1.4 4.3h-1.4z"/>
<path d="M589.8 528l11.2 .3 .2-.3zM589.8 528l11.2 .3h-11.2z"/>
<path d="M589.8 528.3l10.7 .5 .5-.5zM589.8 528.3l10.7 .5h-10.7z"/>
<path d="M589.8 528.8l11.2 .4-.5-.4zM589.8 528.8l11.2 .4h-11.2z"/>
<path d="M589.8 529.2l11.4 .3-.2-.3zM589.8 529.2l11.4 .3h-11.4z"/>
<path d="M598.5 529.5h2.7zM598.5 529.5h2.7z"/>
<path d="M598.8 529.5l2.5 .1zM598.8 529.5l2.5 .1z"/>
<path d="M599.1 529.6l2.2 .1zM599.1 529.6l2.2 .1z"/>
<path d="M599.4 529.7l1.9 .1zM599.4 529.7l1.9 .1z"/>
<path d="M599.4 529.8l2.1 .2-.2-.2zM599.4 529.8l2.1 .2z"/>
<path d="M599.7 530l1.9 .2-.1-.2zM599.7 530l1.9 .2h-1.6z"/>
<path d="M600 530.2l1.6 .1zM600 530.2l1.6 .1z"/>
<path d="M600 530.3l1.7 .2-.1-.2zM600 530.3l1.7 .2h-1.5z"/>
<path d="M600.2 530.5l1.6 .4-.1-.4zM600.2 530.5l1.6 .4h-1.5z"/>
<path d="M600.3 530.9l1.5 .1zM600.3 530.9l1.5 .1z"/>
<path d="M600.3 531l1.5 .3v-.3zM600.3 531l1.5 .3h-1.4z"/>
<path d="M600.4 531.3l1.5 .3-.1-.3zM600.4 531.3l1.5 .3h-1.5z"/>
<path d="M600.4 531.6l1.5 3.8v-3.8zM600.4 531.6l1.5 3.8h-1.5z"/>
<path d="M589.8 529.5l1.4 5.9v-5.9zM589.8 529.5l1.4 5.9h-1.4z"/>
</g>
<path d="M575.5 533.5l11.6 1.9v-1.9zM575.5 533.5l11.6 1.9h-11.6z" fill="#007bc2" stroke="#007bc2" stroke-width=".38"/>
<path d="M575.5 522.3l11.6 1.9v-1.9zM575.5 522.3l11.6 1.9h-11.6z" fill="#9ad3f4" stroke="#9ad3f4" stroke-width=".38"/>
<path d="M575.5 527.9l11.6 1.9v-1.9zM575.5 527.9l11.6 1.9h-11.6z" fill="#00a8e6" stroke="#00a8e6" stroke-width=".38"/>
<g fill="none" stroke="#3f3f3f" stroke-width=".38">
<circle cx="610.2" cy="528.8" r="6.5"/>
<circle cx="610.2" cy="528.8" r="5.1"/>
</g>
<g fill="#3f3f3f">
<path d="M611.4 537.6h1.8l-.7 .2-.1 2.1h-.2v-2.1h-.7z"/>
<path d="M613.8 537.6h1.3v.2h-1v.7l.8 .1v.2h-.8v.9h1v.2l-1.4-.1z"/>
<path d="M607.1 537.6l.7-.1 .7 .3v.6l-.4 .3 .6 1.2h-.3l-.6-1h-.4v1h-.3zM607.4 537.8v.8l.8-.1-.1-.6z"/>
<path d="M609.9 537.6h.4l.8 2.3h-.3l-.2-.6h-1l-.2 .6h-.3zM610.1 537.9l-.4 1.1h.8z"/>
</g>
<g fill="#000" stroke="#000" stroke-width=".38">
<path d="M363.2 551.6h7.1v5.1h-7.1zM375.2 551.7h8.5v5.2h-8.5zM401.6 551.7h8.5v5.2h-8.5zM410.8 551.4h12.3v6.3h-12.3zM363.2 562.9h6.7v4h-6.7zM364 558h5v3.9h-5zM377.1 557.9h4.7v4.1h-4.7zM377.4 563h4.2v3.9h-4.2zM386.8 546.6h11.2v16.1h-11.2zM389.5 563h5.9v3.9h-5.9zM389.5 558h5.9v3.9h-5.9zM403.1 562.9h4.7v4.1h-4.7z"/>
<path d="M403.1 557.9h4.7v4.1h-4.7zM416 563.1h4.9v3.8h-4.9zM416 558.1h4.9v3.8h-4.9z"/>
<path d="M25 516.7v.8l790-.8zM25 517.5l790-.8v.8z"/>
<path d="M229.6 517.1l.7 55v-55zM229.6 517.1l.7 55h-.7z"/>
<path d="M359.8 517.1l.3 55v-55zM359.8 517.1l.3 55h-.3z"/>
<path d="M411.8 517.1l.3 55v-55zM411.8 517.1l.3 55h-.3z"/>
<path d="M424.6 517.1l.7 55v-55zM424.6 517.1l.7 55h-.7z"/>
<path d="M522.1 517.1l.7 40v-40zM522.1 517.1l.7 40h-.7z"/>
<path d="M619.6 516.7l.7 .8 195-.8zM620.3 517.5l195-.8-.7 .8zM815.3 516.7l-.7 .8 .7 54.9zM814.6 517.5l.7 54.9-.7-.6zM619.6 572.4h195.7l-.7-.6zM619.6 572.4l.7-.6h194.3zM619.6 516.7v55.7l.7-.6zM619.6 516.7l.7 .8v54.3z"/>
<path d="M620 531.8v.6l195-.6zM620 532.4l195-.6v.6z"/>
<path d="M425 556.9v.4l195-.4zM425 557.3l195-.4v.4z"/>
<path d="M620 556.9v.4l195-.4zM620 557.3l195-.4v.4z"/>
<path d="M25 566.9v.3l205-.3zM25 567.2l205-.3v.3z"/>
<path d="M25.5 571.6l-1 1 790-1zM24.5 572.6l790-1 1 1zM814.5 22.6v549l1 1zM815.5 21.6v551l-1-550zM25.5 22.6h789l1-1zM24.5 21.6h791l-790 1zM24.5 21.6l1 550v-549zM24.5 21.6l1 550-1 1z"/>
<path d="M230 567.2h195v-.3zM230 566.9h195l-195 .3z"/>
</g>
<g fill="none" stroke="#000" stroke-width=".38">
<path d="M90.8 14.1v6M156.6 14.1v6M222.5 14.1v6M288.3 14.1v6M354.1 14.1v6M419.9 14.1v6M485.8 14.1v6M551.6 14.1v6M617.4 14.1v6M683.3 14.1v6M749.1 14.1v6M17 77.1h6"/>
<path d="M817 77.1h6M17 132.1h6M817 132.1h6M17 187.1h6M817 187.1h6M17 242.1h6M817 242.1h6M17 297.1h6M817 297.1h6M17 352.1h6M817 352.1h6M17 407.1h6"/>
<path d="M817 407.1h6M17 462.1h6M817 462.1h6M17 517.1h6M65 517.1v55M240 517.1v55M255 517.1v55M373 517.1v55M386 517.1v55M399 517.1v55M817 517.1h6M25 522.1h400"/>
<path d="M25 527.1h400M25 532.1h400M25 537.1h400M25 542.1h400M25 547.1h400M25 552.1h400M25 557.1h400M522.5 543.1h97.5M635 557.1v15M665 557.1v15M785 557.1v15M25 562.1h400"/>
<path d="M90.8 574.1v6M156.6 574.1v6M222.5 574.1v6M288.3 574.1v6M354.1 574.1v6M419.9 574.1v6M485.8 574.1v6M551.6 574.1v6M617.4 574.1v6M683.3 574.1v6M749.1 574.1v6"/>
</g>
<path d="M5 .1h-5v5M835 .1h5v5M0 589.1v5h5M840 589.1v5h-5" fill="none" stroke="#767676" stroke-width=".38"/>
<g font-size="7">
<text x="638" y="523.6">NORTHERN STAR RESOURCES LTD</text>
<text x="638" y="530.6">KCGM GROWTH PROJECT</text>
<text x="638" y="547.1">PEBBLE CRUSHING</text>
<text x="564" y="553.1">23517</text>
<text x="638" y="554.6">PROCESS FLOW DIAGRAM</text>
<text x="624" y="568.1">A1</text>
<text x="687.7" y="568.1">2000-F00-PFD-PR-10006</text>
<text x="798.7" y="568.1">1</text>
</g>
<g font-size="4.9">
<text x="749.5" y="35.6">LEGEND:</text>
<text x="644.2" y="567.4">N.T.S.</text>
</g>
<g font-size="4.2">
<text x="56.6" y="18.6">A</text>
<text x="122.5" y="18.6">B</text>
<text x="188.6" y="18.6">C</text>
<text x="254.1" y="18.6">D</text>
<text x="320.2" y="18.6">E</text>
<text x="386" y="18.6">F</text>
<text x="451.7" y="18.6">G</text>
<text x="517.5" y="18.6">H</text>
<text x="583.6" y="18.6">J</text>
<text x="649.1" y="18.6">K</text>
<text x="715.1" y="18.6">L</text>
<text x="780.7" y="18.6">M</text>
<text x="19.2" y="51.1">1</text>
<text x="819.2" y="51.1">1</text>
<text x="18.9" y="106.1">2</text>
<text x="818.9" y="106.1">2</text>
<text x="18.9" y="161.1">3</text>
<text x="818.9" y="161.1">3</text>
<text x="18.8" y="216.1">4</text>
<text x="818.8" y="216.1">4</text>
<text x="18.9" y="271.1">5</text>
<text x="818.9" y="271.1">5</text>
<text x="18.9" y="326.1">6</text>
<text x="818.9" y="326.1">6</text>
<text x="18.9" y="381.1">7</text>
<text x="818.9" y="381.1">7</text>
<text x="18.9" y="436.1">8</text>
<text x="818.9" y="436.1">8</text>
<text x="18.9" y="491.1">9</text>
<text x="818.9" y="491.1">9</text>
<text x="18.2" y="546.1">10</text>
<text x="818.2" y="546.1">10</text>
<text x="56.6" y="578.6">A</text>
<text x="122.5" y="578.6">B</text>
<text x="188.6" y="578.6">C</text>
<text x="254.1" y="578.6">D</text>
<text x="320.2" y="578.6">E</text>
<text x="386" y="578.6">F</text>
<text x="451.7" y="578.6">G</text>
<text x="517.5" y="578.6">H</text>
<text x="583.6" y="578.6">J</text>
<text x="649.1" y="578.6">K</text>
<text x="715.1" y="578.6">L</text>
<text x="780.7" y="578.6">M</text>
</g>
<text font-size="3.8" fill="#3f3f3f" x="526.8" y="539.9">primero.com.au | DESIGN | CONSTRUCT | OPERATE</text>
<g font-size="3.5">
<text x="187.9" y="40.3">F13-MG-403</text>
<text x="763.6" y="41.5">INTERMITTENT</text>
<text x="34.9" y="42.3">SAG MILL DISCHARGE SCREEN</text>
<text x="36.9" y="47.3">2000-F00-PFD-PR-10005</text>
<text x="180.8" y="46.3">RECYCLE CONVEYOR 1</text>
<text x="763.7" y="46.3">SP2 NEW</text>
<text x="34.9" y="52.3">PEBBLE</text>
<text x="185" y="50.9">TRAMP MAGNET</text>
<text x="763.7" y="50.8">SP2 DECOMMISSIONED</text>
<text x="135.9" y="82.3">F13-CV-404</text>
<text x="128.8" y="88.3">RECYCLE CONVEYOR 1</text>
<text x="243.3" y="105.6">TRAMP METAL</text>
<text x="248.2" y="109.8">BUNKER</text>
<text x="299" y="115.8">F13-CR-405</text>
<text x="294" y="121.8">RECYCLE CRUSHER</text>
<text x="292.1" y="126.3">MAINTENANCE CRANE</text>
<text x="260.2" y="140.8">F13-MD-401</text>
<text x="188.8" y="146.8">F13-MG-404</text>
<text x="252.5" y="146.9">RECYCLE CONVEYOR 2</text>
<text x="181.5" y="152.9">RECYCLE CONVEYOR 2</text>
<text x="255.8" y="151.4">METAL DETECTOR</text>
<text x="186.1" y="157.5">TRAMP MAGNET</text>
<text x="235.7" y="191.8">F13-WD-405</text>
<text x="202" y="195.8">F13-CV-405</text>
<text x="228.5" y="197.9">RECYCLE CONVEYOR 2</text>
<text x="194.5" y="201.9">RECYCLE CONVEYOR 2</text>
<text x="233.5" y="202.5">WEIGHTOMETER</text>
<text x="298.4" y="204.4" transform="rotate(-90 298.4 204.4)">BYPASS</text>
<text x="253.6" y="226.8">F13-BN-411</text>
<text x="248.2" y="232.9">RECYCLE CRUSHER</text>
<text x="255.5" y="237.5">FEED BIN</text>
<text x="257.5" y="243.9">F13-GA-411</text>
<text x="293.2" y="242.6">O/F</text>
<text x="325.1" y="243.9">F13-GA-412</text>
<text x="250.8" y="249.9">RECYCLE CRUSHER C</text>
<text x="318.6" y="249.9">RECYCLE CRUSHER D</text>
<text x="246.7" y="254.4">FEED BIN ISOLATION GATE</text>
<text x="314.7" y="254.4">FEED BIN ISOLATION GATE</text>
<text x="265.3" y="288.9">F13-FV-401</text>
<text x="317" y="288.9">F13-FV-402</text>
<text x="258.8" y="294.9">RECYCLE CRUSHER C</text>
<text x="268.5" y="299.4">FEEDER</text>
<text x="310.6" y="294.9">RECYCLE CRUSHER D</text>
<text x="320.5" y="299.4">FEEDER</text>
<text x="222.6" y="321.8">F13-CC-401</text>
<text x="312.3" y="321.8">F13-CC-402</text>
<text x="224.5" y="327.9">RECYCLE</text>
<text x="314.5" y="327.9">RECYCLE</text>
<text x="222.9" y="332.5">CRUSHER C</text>
<text x="312.7" y="332.5">CRUSHER D</text>
<text x="34.9" y="356.4">SCHEME WATER DISTRIBUTION</text>
<text x="36.8" y="361.4">2000-F00-PFD-PR-10047</text>
<text x="34.9" y="366.4">SCHEME WATER</text>
<text x="34.9" y="380.4">RAW WATER DISTRIBUTION</text>
<text x="36.9" y="385.4">2000-F00-PFD-PR-10022</text>
<text x="34.9" y="390.4">RAW WATER</text>
<text x="763.4" y="392.4">SAG MILL FEED CONVEYOR</text>
<text x="763.9" y="397.4">2000-F00-PFD-PR-10002</text>
<text x="776.6" y="402.4">CRUSHED PEBBLE</text>
<text x="272" y="408.9">F13-CV-406</text>
<text x="264.2" y="419.5">DISCHARGE CONVEYOR</text>
<text x="267.2" y="414.9">RECYCLE CRUSHER</text>
<text x="740.6" y="437.4">COARSE ORE STOCKPILE 2 DRIVE-IN SUMP</text>
<text x="763.9" y="442.4">2000-F00-PFD-PR-10002</text>
<text x="788.1" y="447.4">SPILLAGE</text>
<text x="536" y="495.9">F13-PS-403</text>
<text x="526.6" y="501.9">RECYCLE CRUSHER AREA</text>
<text x="536.3" y="506.5">SUMP PUMP</text>
<text x="26" y="535.9">2000-F00-PID-PR-10007</text>
<text x="66" y="535.9">LEGEND SHEET 7 - PIPING AND INSTRUMENTATION DIAGRAM</text>
<text x="26" y="545.9">2000-F00-PID-PR-10005</text>
<text x="26" y="540.9">2000-F00-PID-PR-10006</text>
<text x="66" y="545.9">LEGEND SHEET 5 - PIPING AND INSTRUMENTATION DIAGRAM</text>
<text x="66" y="540.9">LEGEND SHEET 6 - PIPING AND INSTRUMENTATION DIAGRAM</text>
<text x="26" y="550.9">2000-F00-PID-PR-10004</text>
<text x="66" y="550.9">LEGEND SHEET 4 - PIPING AND INSTRUMENTATION DIAGRAM</text>
<text x="26" y="555.9">2000-F00-PID-PR-10003</text>
<text x="66" y="555.9">LEGEND SHEET 3 - PIPING AND INSTRUMENTATION DIAGRAM</text>
<text x="26" y="560.8">2000-F00-PID-PR-10002</text>
<text x="66" y="560.8">LEGEND SHEET 2 - PIPING AND INSTRUMENTATION DIAGRAM</text>
<text x="234.4" y="560.8">1</text>
<text x="240.9" y="560.8">04SEP26</text>
<text x="257" y="560.8">SP1 AS BUILT</text>
<text x="451.6" y="563.8">INFORMATION AND REPRESENTATIONS ON THIS DRAWING ARE THE INTELLECTUAL PROPERTY OF</text>
<text x="26" y="565.8">2000-F00-PID-PR-10001</text>
<text x="66" y="565.8">LEGEND SHEET 1 - PIPING AND INSTRUMENTATION DIAGRAM</text>
<text x="234.1" y="565.8">0</text>
<text x="241" y="565.8">10APR25</text>
<text x="257" y="565.8">ISSUED FOR DESIGN</text>
<text x="452" y="568">PRIMERO UNLESS SPECIFICALLY IDENTIFIED OTHERWISE. ALL RIGHTS INCLUDING USE RESERVED</text>
<text x="12.5" y="581.3" transform="rotate(-90 12.5 581.3)">O:\CAD PROJECTS\235 NORTHERN STAR RESOURCES LTD\23517 KCGM GROWTH PROJECT\03 DELIVERABLES\PR\PFD\AS BUILT\2000-F00-PFD-PR-10006.DWG 03SEP26 3:23PM ANNE.HOYNE</text>
</g>
<g font-size="2.8">
<text x="622.2" y="521.6">PROJECT:</text>
<text x="622.2" y="536.6">TITLE:</text>
<text x="524.7" y="547.1">PRIMERO PROJECT NUMBER:</text>
<text x="623.7" y="559.8">SHEET</text>
<text x="646.2" y="559.8">SCALE</text>
<text x="666.7" y="559.8">DRG No.</text>
<text x="794.6" y="559.8">REVISION</text>
<text x="40.4" y="570.3">DRG No.</text>
<text x="140" y="570.3">REFERENCES</text>
<text x="232.6" y="570.3">REV</text>
<text x="244.3" y="570.3">DATE</text>
<text x="299.9" y="570.3">DESCRIPTION</text>
<text x="362.9" y="570.3">DRAW</text>
<text x="375.8" y="570.3">CHECK</text>
<text x="388.3" y="570.3">DESIGN</text>
<text x="399.6" y="570.3">TECH APP</text>
<text x="412.6" y="570.3">PROJ APP</text>
</g>
</svg>
